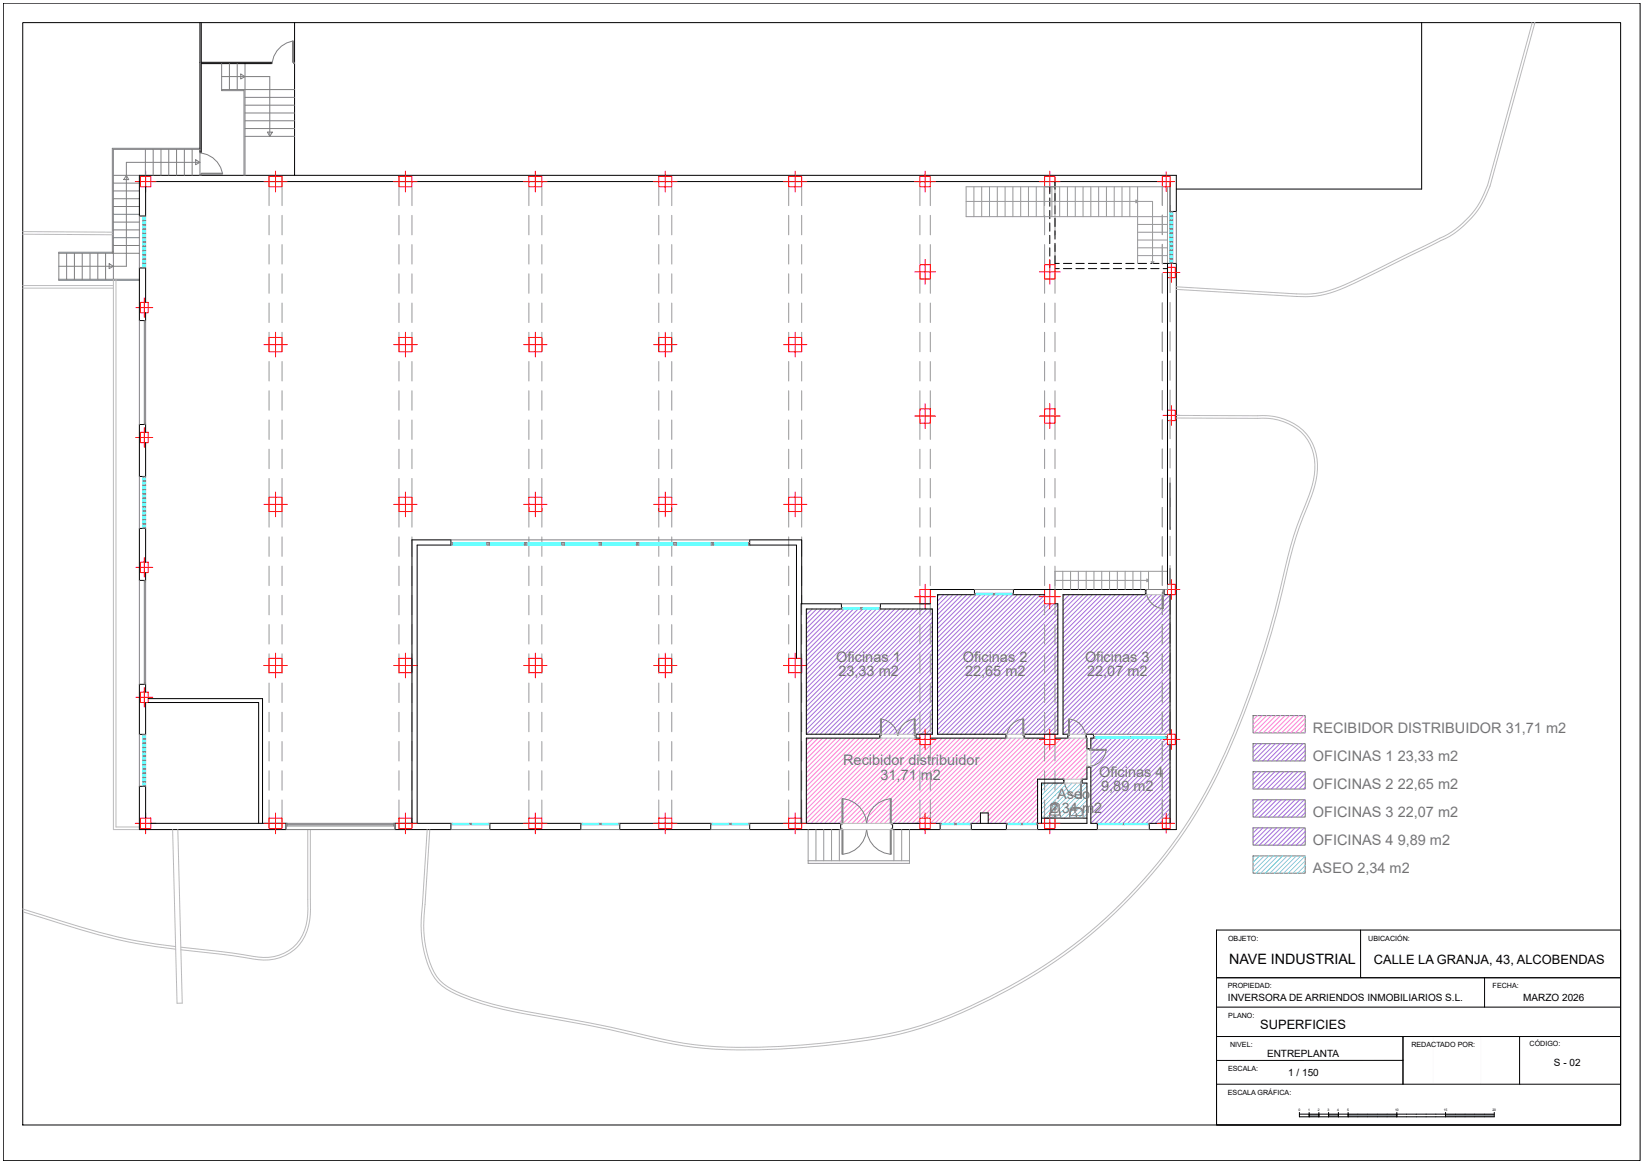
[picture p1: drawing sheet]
<svg xmlns="http://www.w3.org/2000/svg" width="420mm" height="297mm" viewBox="0 0 420 297" stroke-linecap="round" stroke-linejoin="round" font-family="sans-serif">
<!-- layer: Cartelas -->
<path d="M365.7 264.5h12.2v12.1h-12.2z" fill="none" stroke="#fafafa" stroke-width=".26"/>
<path d="M.8 .8h417.7v295.4h-417.7zM310.4 237.3v49.7h103.1M310.4 237.3h103.1v49.7h-103.1zM310.4 249.5h103.1M310.4 257h103.1M378.8 249.5v7.5M310.4 276.6h103.1M310.4 264.5h103.1M358 264.5v12.1M358 270.6h-47.6M331.6 283.8v1.2h2.4" fill="none" stroke="#000" stroke-width=".26"/>
<path d="M334.1 284.3h22.3v.6h-22.3z" fill="#989898"/>
<path d="M331.6 284.3h37.3M334 283.8v1.2h34.9M336.5 283.8v1.2M339 283.8v1.2M341.5 283.8v1.2M344 283.8v1.2M356.4 283.8v1.2" fill="none" stroke="#000" stroke-width=".26"/>
<path d="M368.9 284.3h12.4v.6h-12.4z" fill="#989898"/>
<path d="M5.8 5.8h407.7v281.2h-407.7zM347.2 237.3v12.2M310.4 249.5h103.1M358 264.5v12.1M387.7 264.5v12.1M368.9 283.8v1.2h12.4v-1.2M368.9 284.3h12.4" fill="none" stroke="#000" stroke-width=".26"/>
<!-- layer: Muros -->
<g fill="none" stroke="#808080" stroke-width=".26">
<path d="M56.6 16.2v6.9h5.7v21.6M56.6 19.5h12.2v15.3M58.5 16.2v6.7M60.5 16.2v6.7M61.4 18.9l1.1 .6-1.1 .7zM62.5 16.2v28.5M37.1 38.1v6.6M39.1 38.1v6.6M41.1 38.1v6.6M43.1 38.1v6.6M45.1 38.1v6.6M47 38.1v6.6"/>
<path d="M49 38.1v6.6M51 37.8h-22.3v26.8M51 38.1h-22.1v33.2M51 38.8v5.9M56.6 22.9h18.6M62.5 34.8h12.7M62.5 32.8h12.7M62.5 30.8h12.7M62.5 28.8h12.7M62.5 26.8h12.7M62.5 24.8h12.7M68.2 33.7h1.3l-.7 1.1z"/>
<path d="M28.9 44.7h6.7M28.9 46.7h6.7M28.9 48.7h6.7M28.9 50.7h6.7M28.9 52.7h6.7M28.9 54.7h6.7M28.9 56.7h6.7M28.9 58.7h6.7M32.2 44.7l.7 1.1h-1.3zM49.9 40.8l1.1 .6-1.1 .6zM51 41.4h-18.8v26.5h-17.2M15 64.6h20.6"/>
<path d="M15 71.3h20.6M17 64.6v6.7M19 64.6v6.7M21 64.6v6.7M23 64.6v6.7M25 64.6v6.7M26.9 64.6v6.7M27.9 67.3l1 .6-1.1 .6zM28.9 60.6h6.7M28.9 62.6h6.7M28.9 64.4h-13.9v7.1h20.6"/>
</g>
<!-- layer: Sombreados -->
<g fill="none" stroke="#a56edd" stroke-width=".26">
<path d="M206.1 155.4l-.4 .3M207.2 155.4l-1.5 1.5M208.4 155.4l-2.7 2.6M209.6 155.4l-3.9 3.8M210.7 155.4l-5 5M211.9 155.4l-6.2 6.2M213.1 155.4l-7.4 7.3M214.3 155.4l-8.6 8.5M215.4 155.4l-9.7 9.7M216.6 155.4l-10.9 10.8M217.8 155.4l-12.1 12M219 155.4l-13.3 13.2"/>
<path d="M220.1 155.4l-14.4 14.4M221.3 155.4l-15.6 15.5M222.5 155.4l-16.8 16.7M223.6 155.4l-17.9 17.9M224.8 155.4l-19.1 19.1M226 155.4l-20.3 20.2M227.2 155.4l-21.5 21.4M228.3 155.4l-22.6 22.6M229.5 155.4l-23.8 23.7M230.7 155.4l-25 24.9M231.8 155.4l-26.1 26.1M233 155.4l-27.3 27.3"/>
<path d="M234.2 155.4l-28.5 28.4M235.4 155.4l-29.7 29.6M236.5 155.4l-30.8 30.8M237.7 155.4l-32 31.9M237.9 156.4l-31 30.9M237.9 157.5l-29.8 29.8M237.9 158.7l-28.6 28.6M237.9 159.9l-27.5 27.4M239.7 151.7l-.5 .5M240.8 151.7l-1.6 1.7M242 151.7l-2.8 2.8M243.2 151.7l-4 4"/>
<path d="M244.4 151.7l-5.2 5.2M245.5 151.7l-6.3 6.3M246.7 151.7l-7.5 7.5M247.9 151.7l-8.7 8.7M249 151.7l-9.8 9.9M250.2 151.7l-11 11M251.4 151.7l-12.2 12.2M252.6 151.7l-13.4 13.4M253.7 151.7l-14.5 14.5M254.9 151.7l-15.7 15.7M256.1 151.7l-16.9 16.9M257.2 151.7l-18 18.1"/>
<path d="M258.4 151.7l-19.2 19.2M259.6 151.7l-20.4 20.4M260.8 151.7l-21.6 21.6M261.9 151.7l-22.7 22.8M263.1 151.7l-23.9 23.9M264.3 151.7l-25.1 25.1M265.5 151.7l-26.3 26.3M266.5 151.8l-27.3 27.3M266.5 153l-27.3 27.3M266.6 154.1l-27.4 27.4M267.8 154.1l-28.6 28.6M269 154.1l-29.8 29.7"/>
<path d="M269.9 154.3l-30.7 30.7M269.9 155.5l-30.7 30.7M269.9 156.6l-30.7 30.7M269.9 157.8l-29.5 29.5M269.9 159l-28.3 28.3M271.7 151.7l-.5 .5M272.9 151.7l-1.7 1.7M274 151.7l-2.8 2.8M275.2 151.7l-4 4M276.4 151.7l-5.2 5.2M277.6 151.7l-6.4 6.3M278.7 151.7l-7.5 7.5"/>
<path d="M279.9 151.7l-8.7 8.7M281.1 151.7l-9.9 9.9M282.2 151.7l-11 11M283.4 151.7l-12.2 12.2M284.6 151.7l-13.4 13.4M285.8 151.7l-14.6 14.5M286.9 151.7l-15.7 15.7M288.1 151.7l-16.9 16.9M289.3 151.7l-18.1 18.1M290.4 151.7l-19.2 19.2M291.6 151.7l-20.4 20.4M292.8 151.7l-21.6 21.6"/>
<path d="M294 151.7l-22.8 22.8M295.1 151.7l-23.9 23.9M296.3 151.7l-25.1 25.1M296.6 152.6l-25.4 25.4M296.6 153.8l-25.4 25.3M296.6 155l-25.4 25.3M297.5 151.7l-.7 .7M298.6 158.9l-25.7 25.6M298.6 157.7l-25.8 25.7M298.6 156.5l-27.4 27.3M298.6 155.3l-27.4 27.4M298.6 154.2l-27.4 27.3"/>
<path d="M298.6 153l-1.8 1.7M298.6 151.8l-1.8 1.7M237.9 161l-26.3 26.3M237.9 162.2l-25.1 25.1M237.9 163.4l-23.9 23.9M237.9 164.6l-22.8 22.7M237.9 165.7l-21.6 21.6M237.9 166.9l-20.4 20.4M237.9 168.1l-19.3 19.2M237.9 169.3l-18.1 18M237.9 170.4l-13 13M237.9 171.6l-13 13"/>
<path d="M237.9 172.8l-13 13M237.9 173.9l-13 13M237.9 175.1l-12.2 12.2M237.9 176.3l-11.1 11M237.9 177.5l-9.9 9.8M237.9 178.6l-8.7 8.7M237.9 179.8l-4.4 4.4M269.9 160.2l-27.2 27.1M269.9 161.3l-26 26M269.9 162.5l-24.8 24.8M269.9 163.7l-23.6 23.6M269.9 164.9l-22.5 22.4"/>
<path d="M269.9 166l-21.3 21.3M269.9 167.2l-20.1 20.1M269.9 168.4l-19 18.9M269.9 169.5l-17.8 17.8M269.9 170.7l-16.6 16.6M269.9 171.9l-15.4 15.4M269.9 173.1l-14.3 14.2M269.9 174.2l-13.1 13.1M269.9 175.4l-8.7 8.7M269.9 176.6l-8.7 8.7M269.9 177.7l-8.7 8.7M269.9 178.9l-8.4 8.4"/>
<path d="M298.6 180l-7.4 7.3M298.6 178.8l-8.6 8.5M298.6 177.6l-9.8 9.7M298.6 176.4l-10.9 10.9M298.6 175.3l-12.1 12M298.6 174.1l-13.3 13.2M298.6 172.9l-14.5 14.4M298.6 171.8l-15.6 15.5M298.6 170.6l-16.8 16.7M298.6 169.4l-18 17.9M298.6 168.2l-19.1 19.1M298.6 167.1l-20.3 20.2"/>
<path d="M298.6 165.9l-21.5 21.4M298.6 164.7l-22.7 22.6M298.6 163.5l-23.8 23.8M298.6 162.4l-25 24.9M298.6 161.2l-25.7 25.7M298.6 160l-25.7 25.7M224.6 183.7l-3.6 3.6M224.6 184.8l-2.4 2.5M224.6 186l-1.3 1.3M224.6 187.2l-.1 .1M233.3 184.4l-2.9 2.9M233.3 185.6l-1.8 1.7"/>
<path d="M233.3 186.8l-.6 .5M237.9 181l-4.4 4.3M237.9 182.1l-4.4 4.4M237.9 183.3l-4 4M237.9 184.5l-2.9 2.8M237.9 185.7l-1.7 1.6M237.9 186.8l-.5 .5M261 184.3l-3 3M261 185.5l-1.8 1.8M261 186.7l-.7 .6M269.9 180.1l-7.2 7.2M269.9 181.3l-6.1 6"/>
<path d="M269.9 182.4l-4.9 4.9M269.9 183.6l-3.7 3.7M269.9 184.8l-2.5 2.5M269.9 185.9l-1.4 1.4M269.9 187.1l-.2 .2M272.6 183.6l-1.4 1.4M272.6 184.8l-1.4 1.4M272.6 185.9l-1.4 1.4M272.6 187.1l-.2 .2M279 188.3l-.7 .7M279.4 191.5l-1.1 1M280.2 188.3l-1.9 1.9"/>
<path d="M280.6 191.5l-2.3 2.2M281.3 188.3l-2.8 2.9M281.7 191.5l-3.4 3.3M282.5 188.3l-2.8 2.9M283.7 188.3l-2.9 2.9M284.9 188.3l-2.9 2.9M286 188.3l-7.7 7.7M287.2 188.3l-8.9 8.9M288.4 188.3l-10.1 10.1M289.5 188.3l-11.2 11.2M290.7 188.3l-12.4 12.4M291.9 188.3l-13.6 13.6"/>
<path d="M293.1 188.3l-14.8 14.7M294.2 188.3l-15.9 15.9M295.4 188.3l-17.1 17.1M296.6 188.3l-18.3 18.3M297.7 188.3l-19.4 19.4M297.9 189.4l-19.6 19.5M298.4 190l-20.1 20.1M298.6 187l-.4 .3M298.6 185.8l-1.6 1.5M298.6 184.6l-2.7 2.7M298.6 183.5l-3.9 3.8M298.6 182.3l-5.1 5"/>
<path d="M298.6 181.1l-6.3 6.2M298.6 191l-19.1 19.1M298.6 192.2l-17.9 17.9M298.6 193.4l-16.7 16.7M298.6 194.5l-15.6 15.6M298.6 195.7l-14.4 14.4M298.6 196.9l-13.2 13.2M298.6 198.1l-12.1 12M298.6 199.2l-10.9 10.9M320.6 196.9l-.9 .9M320.7 189.8l-1 1M321.8 196.9l-2.1 2.1"/>
<path d="M321.9 189.8l-2.2 2.1M323 196.9l-3.3 3.2M323.1 189.8l-3.4 3.3M324.1 196.9l-4.4 4.4M324.3 189.8l-4.5 4.4M325.3 196.9l-4.4 4.4M325.4 189.8l-4.4 4.4M326.5 196.9l-4.4 4.4M326.6 189.8l-4.4 4.4M327.6 196.9l-4.4 4.4M327.8 189.8l-4.4 4.4M328.8 196.9l-4.4 4.4"/>
<path d="M328.9 189.8l-4.4 4.4M330 196.9l-4.4 4.4M330.1 189.8l-4.4 4.4M331.2 196.9l-4.5 4.4M331.3 189.8l-4.4 4.4M332.3 196.9l-4.4 4.4M332.5 189.8l-4.5 4.4M333 190.3l-3.8 3.9M333 191.5l-2.6 2.7M333 192.7l-1.4 1.5M333 193.9l-.3 .3M333 197.4l-3.9 3.9"/>
<path d="M333 198.5l-2.7 2.8M333 199.7l-1.6 1.6M296.6 209.4l-.7 .7M298.6 200.4l-9.7 9.7M298.6 201.6l-8.5 8.5M298.6 202.8l-7.4 7.3M298.6 203.9l-6.2 6.2M298.6 205.1l-5 5M298.6 206.3l-3.8 3.8M298.6 207.4l-1.4 1.4M298.6 208.6l-.2 .2M333 200.9l-.4 .4"/>
</g>
<g fill="none" stroke="#ff7fdf" stroke-width=".26">
<path d="M206.4 188.3l-.7 .7M207.6 188.3l-1.9 1.9M208.7 188.3l-3 3M209.9 188.3l-4.2 4.2M211.1 188.3l-5.4 5.4M212.3 188.3l-6.6 6.5M213.4 188.3l-7.7 7.7M214.6 188.3l-8.9 8.9M215.8 188.3l-10.1 10.1M216.9 188.3l-11.2 11.2M218.1 188.3l-12.4 12.4M219.3 188.3l-13.6 13.6"/>
<path d="M220.5 188.3l-14.8 14.7M221.6 188.3l-15.9 15.9M222.8 188.3l-17.1 17.1M224 188.3l-18.3 18.3M225.1 188.3l-19.4 19.4M226.3 188.3l-20.6 20.6M227.5 188.3l-21.8 21.8M228.7 188.3l-21.8 21.8M229.8 188.3l-21.7 21.8M231 188.3l-15.9 15.9M232.2 188.3l-17.1 17.1M233.4 188.3l-18.3 18.3"/>
<path d="M234.5 188.3l-19.4 19.5M234.7 189.3l-19.6 19.6M235.2 190l-20.1 20.1M236.4 190l-20.1 20.1M238 188.3l-.6 .7M239.2 188.3l-21.7 21.8M240.4 188.3l-21.8 21.8M241.6 188.3l-21.8 21.8M242.7 188.3l-15.4 15.5M243.9 188.3l-16.5 16.5M245.1 188.3l-17.7 17.7M246.2 188.3l-18.8 18.9"/>
<path d="M247.4 188.3l-20 20M248.6 188.3l-21.2 21.2M249.8 188.3l-21.8 21.8M250.9 188.3l-21.7 21.8M252.1 188.3l-21.7 21.8M253.3 188.3l-21.8 21.8M254.4 188.3l-21.7 21.8M255.6 188.3l-20.4 20.5M256.8 188.3l-20.4 20.5M258 188.3l-20.6 20.6M259.1 188.3l-21.7 21.8M260.3 188.3l-21.7 21.8"/>
<path d="M261.5 188.3l-21.8 21.8M262.7 188.3l-21.8 21.8M263.8 188.3l-21.7 21.8M264.8 199.1l-11 11M265 188.3l-21.7 21.8M266.2 188.3l-21.8 21.8M266.5 189.1l-20.9 21M266.9 190l-20.1 20.1M268 190l-17.4 17.4M269.7 188.3l-.5 .5M270.9 188.3l-19.1 19.1M272 188.3l-19.8 19.9"/>
<path d="M273.2 188.3l-21 21.1M274.4 188.3l-21.8 21.8M275.5 188.3l-10.4 10.5M276.7 188.3l-10.5 10.5M277.3 188.9l-9.9 9.9M277.3 190l-8.7 8.8M277.3 191.2l-7.5 7.6M277.3 192.4l-6.4 6.4M277.3 193.6l-5.2 5.2M277.3 194.7l-4 4.1M277.3 195.9l-2.9 2.9M277.3 197.1l-1.7 1.7"/>
<path d="M277.3 198.3l-.5 .5M320.9 182.6l-1.2 1.1M322 182.6l-2.3 2.3M323.2 182.6l-3.5 3.5M324.4 182.6l-4.4 4.4M325.6 182.6l-4.5 4.4M326.7 182.6l-4.4 4.4M327.9 182.6l-4.4 4.4M329.1 182.6l-4.4 4.4M330.2 182.6l-4.4 4.4M331.4 182.6l-4.4 4.4M332.6 182.6l-4.4 4.4"/>
<path d="M333 183.3l-3.7 3.7M333 184.5l-2.5 2.5M333 185.7l-1.3 1.3M333 186.8l-.1 .2M214.8 204.5l-5.5 5.6M214.8 205.7l-4.4 4.4M214.8 206.9l-3.2 3.2M214.8 208l-2 2.1M214.8 209.2l-.8 .9M227.2 203.9l-6.2 6.2M227.2 205.1l-5 5M227.2 206.2l-3.9 3.9"/>
<path d="M227.2 207.4l-2.7 2.7M227.2 208.6l-1.5 1.5M227.2 209.8l-.4 .3M234.7 209.2l-.8 .9M250.2 207.9l-2.3 2.2M250.2 209l-1.1 1.1M264.8 200.3l-9.8 9.8M264.8 201.5l-8.7 8.6M264.8 202.6l-7.5 7.5M264.8 203.8l-6.3 6.3M264.8 205l-5.1 5.1M264.8 206.2l-4 3.9"/>
<path d="M264.8 207.3l-2.8 2.8M264.8 208.5l-1.6 1.6M264.8 209.7l-.5 .4"/>
</g>
<g fill="none" stroke="#7fdfff" stroke-width=".26">
<path d="M266.5 199.8l-.8 .8M267.7 199.8l-2 1.9M268.8 199.8l-3.1 3.1M270 199.8l-4.3 4.3M271.2 199.8l-5.5 5.4M272.4 199.8l-6.7 6.6M273.5 199.8l-7.8 7.8M274.7 199.8l-9 9M275.7 200l-8.8 8.8M277 199.8l-1 1.1M275.7 201.2l-7.6 7.6M275.7 202.3l-6.4 6.5"/>
<path d="M275.7 203.5l-5.3 5.3M277.3 200.7l-1.3 1.4M277.3 201.8l-1.3 1.4M277.3 203l-5.7 5.8M277.3 204.2l-4.5 4.6M277.3 205.4l-3.3 3.4M277.3 206.5l-2.2 2.3M277.3 207.7l-1 1.1M320.2 218.4l-.5 .5M321.4 218.4l-1.7 1.7M322.6 218.4l-2.9 2.8M323.7 218.4l-4 4"/>
<path d="M324.9 218.4l-4.4 4.4M326.1 218.4l-4.4 4.4M327.3 218.4l-4.5 4.4M328.4 218.4l-4.4 4.4M329.6 218.4l-4.4 4.4M330.8 218.4l-4.4 4.4M331.9 218.4l-4.4 4.4M333 218.5l-4.3 4.3M333 219.6l-3.1 3.2M333 220.8l-2 2M333 222l-.8 .8"/>
</g>
<!-- layer: Proyeccin -->
<g fill="none" stroke="#989898" stroke-width=".26">
<path d="M68.7 47.8v4.7M68.7 54.9v5M72 54.9v5M72 47.8v4.7M101.8 47.8v4.7M101.8 54.9v5M105.1 54.9v5M105.1 47.8v4.7M135 47.8v4.7M135 54.9v5M138.3 54.9v5M138.3 47.8v4.7"/>
<path d="M168.1 47.8v4.7M168.1 54.9v5M171.4 54.9v5M171.4 47.8v4.7M201.2 47.8v4.7M201.2 54.9v5M204.6 54.9v5M204.6 47.8v4.7M234.7 47.8v4.7M234.7 54.9v5M237.4 54.9v5M237.4 47.8v4.7"/>
<path d="M246.5 51.4h47.6v15.8M248.5 47.7v7.6M250.5 47.7v7.6M252.5 47.7v7.6M254.5 47.7v7.6M256.5 47.7v7.6M258.5 47.7v7.6M260.4 47.7v7.6M262.4 47.7v7.6M264.4 47.7v7.6M266.4 47.7v7.6M266.5 47.8v4.7"/>
<path d="M266.5 54.9v5M268.4 47.7v7.6M269.2 54.9v5M269.2 47.8v4.7M270.4 47.7v7.6M272.4 47.7v7.6M274.4 47.7v7.6M276.4 47.7v7.6M278.3 47.7v7.6M280.3 47.7v7.6M282.3 47.7v7.6M284.3 47.7v7.6"/>
<path d="M286.3 47.7v7.6M288.3 47.7v7.6M289.9 51l.4 .4-.4 .3zM290.3 47.7v19.5M290.3 57.3h7.6M290.3 59.3h7.6M296.6 52.4v-4.7h-50.1v7.6h51.4M296.6 54.9v5M297.9 47.7v19.5M298.6 54.8v5M298.6 47.7v4.6M68.7 62.4v5"/>
<path d="M68.7 69.9v4.9M68.7 77.3v5M72 77.3v5M72 69.9v4.9M72 62.4v5M101.8 62.4v5M101.8 69.9v4.9M101.8 77.3v5M105.1 77.3v5M105.1 69.9v4.9M105.1 62.4v5M135 62.4v5"/>
<path d="M135 69.9v4.9M135 77.3v5M138.3 77.3v5M138.3 69.9v4.9M138.3 62.4v5M168.1 62.4v5M168.1 69.9v4.9M168.1 77.3v5M171.4 77.3v5M171.4 69.9v4.9M171.4 62.4v5M201.2 62.4v5"/>
<path d="M201.2 69.9v4.9M201.2 77.3v5M204.6 77.3v5M204.6 69.9v4.9M204.6 62.4v5M234.7 62.4v5M234.7 69.9v4.9M234.7 77.3v5M237.4 77.3v5M237.4 69.9v4.9M237.4 62.4v5M266.5 69.9v4.9"/>
<path d="M266.5 77.3v5M266.5 62.4v5M269.2 77.3v5M269.2 69.9v4.9M269.2 62.4v5M290.3 61.2h7.6M290.3 63.2h7.6M290.3 65.2h7.6M293.7 66.8h.7l-.3 .4zM296.6 62.3v5.1M296.6 69.8v5M296.6 77.2v5.1"/>
<path d="M298.6 77.2v4.9M298.6 69.7v5M298.6 62.2v5M68.7 84.8v5M68.7 92.2v5M68.7 99.7v5M72 99.7v5M72 92.2v5M72 84.8v5M101.8 84.8v5M101.8 92.2v5M101.8 99.7v5"/>
<path d="M105.1 99.7v5M105.1 92.2v5M105.1 84.8v5M135 84.8v5M135 92.2v5M135 99.7v5M138.3 99.7v5M138.3 92.2v5M138.3 84.8v5M168.1 84.8v5M168.1 92.2v5M168.1 99.7v5"/>
<path d="M171.4 99.7v5M171.4 92.2v5M171.4 84.8v5M201.2 84.8v5M201.2 92.2v5M201.2 99.7v5M204.6 99.7v5M204.6 92.2v5M204.6 84.8v5M234.7 84.8v5M234.7 92.2v5M234.7 99.7v5"/>
<path d="M237.4 99.7v5M237.4 92.2v5M237.4 84.8v5M266.5 84.8v5M266.5 92.2v5M266.5 99.7v5M269.2 99.7v5M269.2 92.2v5M269.2 84.8v5M296.6 84.7v5M296.6 92.2v5M296.6 99.6v5"/>
<path d="M298.6 99.5v5M298.6 92.1v4.9M298.6 84.6v5M68.7 107.2v4.9M68.7 114.6v5M72 114.6v5M72 107.2v4.9M101.8 107.2v4.9M101.8 114.6v5M105.1 114.6v5M105.1 107.2v4.9M135 107.2v4.9"/>
<path d="M135 114.6v5M138.3 114.6v5M138.3 107.2v4.9M168.1 107.2v4.9M168.1 114.6v5M171.4 114.6v5M171.4 107.2v4.9M201.2 107.2v4.9M201.2 114.6v5M204.6 114.6v5M204.6 107.2v4.9M234.7 107.2v4.9"/>
<path d="M234.7 114.6v5M237.4 114.6v5M237.4 107.2v4.9M266.5 107.2v4.9M266.5 114.6v5M269.2 114.6v5M269.2 107.2v4.9M296.6 107.1v5M296.6 114.5v5.1M298.6 114.4v5M298.6 107v5M68.7 122.1v4.9"/>
<path d="M68.7 129.5v5M68.7 137v5M72 137v5M72 129.5v5M72 122.1v4.9M101.8 122.1v4.9M101.8 129.5v5M101.8 137v5M105.1 137v5M105.1 129.5v5M105.1 122.1v4.9M135 122.1v4.9"/>
<path d="M135 129.5v5M135 137v5M138.3 137v5M138.3 129.5v5M138.3 122.1v4.9M168.1 122.1v4.9M168.1 129.5v5M168.1 137v5M171.4 137v5M171.4 129.5v5M171.4 122.1v4.9M201.2 122.1v4.9"/>
<path d="M201.2 129.5v5M201.2 137v5M204.6 137v5M204.6 129.5v5M204.6 122.1v4.9M234.7 122.1v4.9M234.7 129.5v5M234.7 137v5M237.4 137v5M237.4 129.5v5M237.4 122.1v4.9M266.5 122.1v4.9"/>
<path d="M266.5 129.5v5M266.5 137v5M269.2 137v5M269.2 129.5v5M269.2 122.1v4.9M296.6 122v5M296.6 129.4v5.1M296.6 136.9v5M298.6 136.8v5M298.6 129.4v4.9M298.6 121.9v5M68.7 144.4v5"/>
<path d="M68.7 151.9v5M68.7 159.4v4.9M72 159.4v4.9M72 151.9v5M72 144.5v4.9M101.8 144.4v5M101.8 151.9v5M101.8 159.4v4.9M105.1 159.4v4.9M105.1 151.9v5M105.1 144.5v4.9M135 144.4v5"/>
<path d="M135 151.9v5M135 159.4v4.9M138.3 159.4v4.9M138.3 151.9v5M138.3 144.5v4.9M168.1 144.4v5M168.1 151.9v5M168.1 159.4v4.9M171.4 159.4v4.9M171.4 151.9v5M171.4 144.5v4.9M201.2 144.4v5"/>
<path d="M201.2 151.9v5M201.2 159.4v4.9M204.6 159.4v4.9M204.6 151.9v5M204.6 144.5v4.9M234.7 144.4v5M234.7 151.9v5M234.7 159.4v4.9M237.4 159.4v4.9M237.4 151.9v5M237.4 144.5v4.9M266.5 144.4v5"/>
<path d="M266.5 151.9v5M266.5 159.4v4.9M269.2 159.4v4.9M269.2 145.8h28.7v4.6h-.9M269.2 151.9v5M269.2 148.1h23.9M269.2 144.5v5.9M271.2 145.8v4.6M273.2 145.8v4.6M275.2 145.8v4.6M277.1 145.8v4.6M279.1 145.8v4.6"/>
<path d="M281.1 145.8v4.6M283.1 145.8v4.6M285.1 145.8v4.6M287.1 145.8v4.6M289.1 145.8v4.6M291.1 145.8v4.6M292.6 147.7l.5 .4-.5 .3zM293.1 145.8v4.6M296.6 144.4v5M296.6 151.8v5.1M296.6 159.3v5M298.6 159.2v5"/>
<path d="M298.6 151.7v5M298.6 144.3v5M68.7 166.8v5M68.7 174.3v5M72 174.3v5M72 166.8v5M101.8 166.8v5M101.8 174.3v5M105.1 174.3v5M105.1 166.8v5M135 166.8v5M135 174.3v5"/>
<path d="M138.3 174.3v5M138.3 166.8v5M168.1 166.8v5M168.1 174.3v5M171.4 174.3v5M171.4 166.8v5M201.2 166.8v5M201.2 174.3v5M204.6 174.3v5M204.6 166.8v5M234.7 166.8v5M234.7 174.3v5"/>
<path d="M237.4 174.3v5M237.4 166.8v5M266.5 166.8v5M266.5 174.3v5M269.2 174.3v5M269.2 166.8v5M296.6 166.7v5.1M296.6 174.2v5M298.6 174.1v5M298.6 166.7v4.9M68.7 181.7v5M68.7 189.2v5"/>
<path d="M68.7 196.7v4.9M72 196.7v4.9M72 189.2v5M72 181.7v5M101.8 181.7v5M101.8 189.2v5M101.8 196.7v4.9M105.1 196.7v4.9M105.1 189.2v5M105.1 181.7v5M135 181.7v5M135 189.2v5"/>
<path d="M135 196.7v4.9M138.3 196.7v4.9M138.3 189.2v5M138.3 181.7v5M168.1 181.7v5M168.1 189.2v5M168.1 196.7v4.9M171.4 196.7v4.9M171.4 189.2v5M171.4 181.7v5M201.2 181.7v5M201.2 189.2v5"/>
<path d="M201.2 196.7v4.9M204.6 196.7v4.9M204.6 189.2v5M204.6 181.7v5M234.7 181.7v5M234.7 189.2v5M234.7 196.7v4.9M237.4 196.7v4.9M237.4 189.2v5M237.4 181.7v5M266.5 181.7v5M266.5 189.2v5"/>
<path d="M266.5 196.7v4.9M269.2 196.7v4.9M269.2 189.2v5M269.2 181.7v5M296.6 181.7v5M296.6 189.1v5M296.6 196.6v5M298.6 196.5v5M298.6 189v5M298.6 181.6v4.9M68.7 204.1v4.7M72 204.1v4.7"/>
<path d="M101.8 204.1v4.7M105.1 204.1v4.7M135 204.1v4.7M138.3 204.1v4.7M168.1 204.1v4.7M171.4 204.1v4.7M201.2 204.1v4.7M204.6 204.1v4.7M206.2 219.6h25.9M206.2 211.7v8.6h25.9v-8.6M208.2 211.7v7.9M210.2 211.7v7.9"/>
<path d="M212.2 211.7v7.9M214.2 211.7v7.9M228.1 211.7v7.9M230.1 211.7v7.9M234.7 204.1v4.7M237.4 204.1v4.7M266.5 204.1v4.7M269.2 204.1v4.7M296.6 204v4.9M298.6 203.9v4.7"/>
</g>
<!-- layer: Muros -->
<g fill="none" stroke="#000" stroke-width=".26">
<path d="M51 5.8v33h.4v-22.6h17.8v-.3h-17.8v-10.1M75.2 5.8v38.9M362.8 5.8v42.4h-62.6M38.5 46.3h260.1v7.7h1.6v-9.3h-264.6v10.4h1.6v-7.4M267.9 47.7v1.7M267.9 50.5v2.1M267.9 53.7v2.1M267.9 56.9v2.1M269.2 46.3v2M269.2 49.3v2.2M269.2 52.5v2.1M269.2 55.7v2.1"/>
<path d="M269.2 58.9v2.1M37.2 77.2v-8.8h-1.6v13.4h1.6v-2M267.9 60.1v2.1M267.9 63.2v2.2M267.9 66.4v1.8M269.2 68.5h1.1M269.2 62.1v2.1M269.2 65.3v1.9h1.1M271.3 68.5h2.2M271.3 67.2h2.2M274.5 68.5h2.2M274.5 67.2h2.2"/>
<path d="M277.7 68.5h2.1M277.7 67.2h2.1M280.9 68.5h2.1M280.9 67.2h2.1M284.1 68.5h2.1M284.1 67.2h2.1M287.3 68.5h2.1M287.3 67.2h2.1M290.4 68.5h2.2M290.4 67.2h2.2M293.6 68.5h2.1M293.6 67.2h2.1"/>
<path d="M296.8 67.2h3.4v144.5h-6.9v-1.6h5.3v-20.1M296.8 68.5h1.1M297.9 67.2v81.9M37.2 110.3v-2h-1.6v13.3h1.6v-8.6M203.2 139.1v28.9M204.6 137.8h-13.3v1.3h11.9M204.6 137.8v16.3M298.6 123.2v11.9M37.2 143.4v-8.6h-1.6v13.3h1.6v-2M237.4 150.4h11.2v1.3h-9.4v35.6h17.5v1h-19.3M237.4 154.1h-12.8v1.3h13.3v31.9h-4.2v1h1M266.5 151.7h-7.9v-1.3h33.7v1.3h-21.1v35.6h1.2v1h-3.2"/>
<path d="M269.2 154.1h.7v33.2h-8.5v1h5.1M297.9 150.4h-.9v1.3h.9M298.6 145v4.1M298.6 151.7v35.6M37.2 176.6v-2h-1.6v12.8h1.6v-8.1M37.8 179.3h28.2v30.8M37.8 178.3h29.2v31.8M277.2 187.3h1.8v1h-.7v2.7h-1zM37.2 208.8v-8.2h-1.6v11.1h37.4v-1.6h-34.5M100.8 210.1h14.3v1.6h-14.3zM105.1 210.1v-72.3h10v1.3h-8.7v71M125 210.1h23.2v1.6h-23.2z"/>
<path d="M158.1 210.1h23.3v1.6h-23.3zM191.3 210.1h23.2v1.6h-23.2zM204.4 210.1v-56h10.3v1.3h-9v31.9h18.8v1h-18.8v21.8M234.6 210.1h-6.8v1.6h12.1v-1.6h-2.5M237.4 207.4h.1M247.8 210.1h9v1.6h-9zM250.2 210.1v-2.7h2v2.7M264.8 210.1h12.5v-10.3h-1.1v-1h1.1v-3h1v14.3h1.7v1.6h-15.2v-12.9h6.6v1h-5.7v10.3M265.7 208.8h11.6"/>
</g>
<!-- layer: Estructura -->
<g fill="none" stroke="#f00" stroke-width=".26">
<path d="M34.5 46.3h5.3M35.8 45h2.7v2.7h-2.7zM37.2 43.7v5.3M67.3 46.3h6M68.6 45h3.4v2.7h-3.4zM70.3 43.7v5.3M100.5 46.3h5.9M101.8 45h3.3v2.7h-3.3zM103.5 43.7v5.3M133.6 46.3h6M134.9 45h3.4v2.7h-3.4zM136.6 43.7v5.3"/>
<path d="M166.8 46.3h5.9M168.1 45h3.3v2.7h-3.3zM169.7 43.7v5.3M199.9 46.3h6M201.2 45h3.4v2.7h-3.4zM202.9 43.7v5.3M233.4 46.3h5.3M234.7 45h2.7v2.7h-2.7zM236 43.7v5.3M265.2 46.3h5.3M266.5 45h2.7v2.7h-2.7zM267.9 43.7v5.3"/>
<path d="M295.4 46.3h4.3M296.6 45h2v2.7h-2zM297.6 43.8v5M34.7 78.5h4.3M35.8 77.2h2v2.6h-2zM36.8 76v5M233.4 69.4h5.3M234.7 67.5h2.7v3.7h-2.7zM236.1 66.2v6.3M265.2 69.4h5.3M266.5 67.5h2.7v3.7h-2.7zM267.9 66.2v6.3"/>
<path d="M296.7 69.5h4.3M297.9 68.2h2v2.7h-2zM298.9 67v5M67.3 87.9h6M68.7 86.1h3.3v3.7h-3.3zM70.3 84.8v6.3M100.5 87.9h5.9M101.8 86.1h3.3v3.7h-3.3zM103.5 84.8v6.3M133.6 87.9h6M135 86.1h3.3v3.7h-3.3zM136.6 84.8v6.3"/>
<path d="M166.8 87.9h5.9M168.1 86.1h3.3v3.7h-3.3zM169.8 84.8v6.3M199.9 87.9h6M201.2 86.1h3.4v3.7h-3.4zM202.9 84.8v6.3M34.7 111.6h4.3M35.8 110.3h2v2.7h-2zM36.8 109.1v5M233.4 106.2h5.3M234.7 104.3h2.7v3.7h-2.7zM236.1 103v6.3"/>
<path d="M265.2 106.2h5.3M266.5 104.3h2.7v3.7h-2.7zM267.9 103v6.3M296.7 106h4.3M297.9 104.7h2v2.6h-2zM298.9 103.5v5M67.3 128.7h6M68.7 126.9h3.3v3.6h-3.3zM70.3 125.6v6.3M100.5 128.7h5.9M101.8 126.9h3.3v3.6h-3.3zM103.5 125.6v6.3"/>
<path d="M133.6 128.7h6M135 126.9h3.3v3.6h-3.3zM136.6 125.6v6.3M166.8 128.7h5.9M168.1 126.9h3.3v3.6h-3.3zM169.8 125.6v6.3M199.9 128.7h6M201.2 126.9h3.4v3.6h-3.4zM202.9 125.6v6.3M34.7 144.8h4.3M35.8 143.4h2v2.7h-2zM36.8 142.3v5"/>
<path d="M233.4 152.2h5.3M234.7 150.4h2.7v3.7h-2.7zM236.1 149.1v6.3M265.2 152.2h5.3M266.5 150.4h2.7v3.7h-2.7zM267.9 149.1v6.3M296.7 150.4h4.3M297.9 149.1h2v2.6h-2zM298.9 147.9v5M34.7 177.9h4.3M35.8 176.6h2v2.7h-2zM36.8 175.4v5"/>
<path d="M67.3 169.8h6M68.7 168h3.3v3.6h-3.3zM70.3 166.7v6.3M100.5 169.8h5.9M101.8 168h3.3v3.6h-3.3zM103.5 166.7v6.3M133.6 169.8h6M135 168h3.3v3.6h-3.3zM136.6 166.7v6.3M166.8 169.8h5.9M168.1 168h3.3v3.6h-3.3zM169.8 166.7v6.3"/>
<path d="M199.9 169.8h6M201.2 168h3.4v3.6h-3.4zM202.9 166.7v6.3M233.4 188.7h5.3M234.7 187.3h2.7v2.7h-2.7zM236.1 186v5.3M265.2 188.7h5.3M266.5 187.3h2.7v2.7h-2.7zM267.9 186v5.3M296.7 188.7h4.3M297.9 187.3h2v2.7h-2zM298.9 186.2v5"/>
<path d="M34.5 210.1h5.3M35.8 208.8h2.7v2.6h-2.7zM37.2 207.4v5.3M67.3 210.1h6M68.6 208.8h3.4v2.6h-3.4zM70.3 207.4v5.3M100.5 210.1h5.9M101.8 208.8h3.3v2.6h-3.3zM103.5 207.4v5.3M133.6 210.1h6M134.9 208.8h3.4v2.6h-3.4zM136.6 207.4v5.3"/>
<path d="M166.8 210.1h5.9M168.1 208.8h3.3v2.6h-3.3zM169.8 207.4v5.3M199.9 210.1h6M201.2 208.8h3.4v2.6h-3.4zM202.9 207.4v5.3M233.4 210.1h5.3M234.7 208.8h2.7v2.6h-2.7zM236 207.4v5.3M265.2 210.1h5.3M266.5 208.8h2.7v2.6h-2.7zM267.9 207.4v5.3"/>
<path d="M295.4 210.1h4.3M296.6 208.8h2v2.6h-2zM297.6 207.6v5"/>
</g>
<!-- layer: Carpinteria  -->
<g fill="none" stroke="#0ff" stroke-width=".26">
<path d="M36.5 55.2v1M36.5 56.3v1M36.5 57.4v1M36.5 58.5v1M36.5 59.6v1M36.8 55.2v1M36.8 56.3v1M36.8 57.4v1M36.8 58.5v1M36.8 59.6v1M37.2 55.2v1M37.2 56.3v1"/>
<path d="M37.2 57.4v1M37.2 58.5v1M37.2 59.6v1M298.6 54.1v.9M298.6 55.2v.9M298.6 56.3v.9M298.6 57.4v.9M298.6 58.5v.9M298.6 59.6v.9M298.9 54.1v.9M298.9 55.2v.9M298.9 56.3v.9"/>
<path d="M298.9 57.4v.9M298.9 58.5v.9M298.9 59.6v.9M299.2 54.1v.9M299.2 55.2v.9M299.2 56.3v.9M299.2 57.4v.9M299.2 58.5v.9M299.2 59.6v.9M36.5 60.7v1M36.5 61.8v1M36.5 62.9v1"/>
<path d="M36.5 64v1M36.5 65.1v1M36.5 66.2v.9M36.5 67.3v.9M36.8 60.7v1M36.8 61.8v1M36.8 62.9v1M36.8 64v1M36.8 65.1v1M36.8 66.2v.9M36.8 67.3v.9M37.2 60.7v1"/>
<path d="M37.2 61.8v1M37.2 62.9v1M37.2 64v1M37.2 65.1v1M37.2 66.2v.9M37.2 67.3v.9M298.6 60.6v1M298.6 61.7v1M298.6 62.8v1M298.6 63.9v1M298.6 65v1M298.6 66.1v1"/>
<path d="M298.9 60.6v1M298.9 61.7v1M298.9 62.8v1M298.9 63.9v1M298.9 65v1M298.9 66.1v1M299.2 60.6v1M299.2 61.7v1M299.2 62.8v1M299.2 63.9v1M299.2 65v1M299.2 66.1v1"/>
<path d="M36.5 121.7v1M36.5 122.8v1M36.5 123.9v1M36.5 125v.9M36.5 126.1v.9M36.5 127.2v.9M36.5 128.3v.9M36.5 129.4v.9M36.5 130.5v.9M36.5 131.5v1M36.5 132.6v1M36.5 133.7v1"/>
<path d="M36.8 121.7v1M36.8 122.8v1M36.8 123.9v1M36.8 125v.9M36.8 126.1v.9M36.8 127.2v.9M36.8 128.3v.9M36.8 129.4v.9M36.8 130.5v.9M36.8 131.5v1M36.8 132.6v1M36.8 133.7v1"/>
<path d="M37.2 121.7v1M37.2 122.8v1M37.2 123.9v1M37.2 125v.9M37.2 126.1v.9M37.2 127.2v.9M37.2 128.3v.9M37.2 129.4v.9M37.2 130.5v.9M37.2 131.5v1M37.2 132.6v1M37.2 133.7v1"/>
<path d="M115.4 139.1h8.8M115.4 138.7h8.8M115.4 138.4h8.8M124.9 139.1h8.9M124.9 138.7h8.9M124.9 138.4h8.9M134.4 139.1h8.9M134.4 138.7h8.9M134.4 138.4h8.9M144 139.1h8.8M144 138.7h8.8M144 138.4h8.8"/>
<path d="M153.5 139.1h8.9M153.5 138.7h8.9M153.5 138.4h8.9M163 139.1h8.9M163 138.7h8.9M163 138.4h8.9M172.6 139.1h8.9M172.6 138.7h8.9M172.6 138.4h8.9M182.1 139.1h8.9M182.1 138.7h8.9M182.1 138.4h8.9"/>
<path d="M215 155.1h4.3M215 155.4h4.3M215 155.2h4.3M220 155.1h4.3M220 155.4h4.3M220 155.2h4.3M249 151.4h4.3M249 151.7h4.3M249 151.6h4.3M253.9 151.4h4.4M253.9 151.7h4.4M253.9 151.6h4.4"/>
<path d="M36.5 187.5v1M36.5 188.6v1M36.5 189.7v1M36.5 190.8v1M36.5 191.9v.9M36.5 193v.9M36.5 194.1v.9M36.5 195.2v.9M36.5 196.3v.9M36.5 197.4v.9M36.5 198.4v1M36.5 199.5v1"/>
<path d="M36.8 187.5v1M36.8 188.6v1M36.8 189.7v1M36.8 190.8v1M36.8 191.9v.9M36.8 193v.9M36.8 194.1v.9M36.8 195.2v.9M36.8 196.3v.9M36.8 197.4v.9M36.8 198.4v1M36.8 199.5v1"/>
<path d="M37.2 187.5v1M37.2 188.6v1M37.2 189.7v1M37.2 190.8v1M37.2 191.9v.9M37.2 193v.9M37.2 194.1v.9M37.2 195.2v.9M37.2 196.3v.9M37.2 197.4v.9M37.2 198.4v1M37.2 199.5v1"/>
<path d="M279.4 188.3h18.1M279.4 187.9h18.1M279.4 188.1h18.1M115.4 210.4h4.3M115.4 210.1h4.3M115.4 210.2h4.3M120.4 210.4h4.3M120.4 210.1h4.3M120.4 210.2h4.3M148.5 210.4h4.3M148.5 210.1h4.3M148.5 210.2h4.3"/>
<path d="M153.5 210.4h4.3M153.5 210.1h4.3M153.5 210.2h4.3M181.7 210.4h4.3M181.7 210.1h4.3M181.7 210.2h4.3M186.7 210.4h4.3M186.7 210.1h4.3M186.7 210.2h4.3M240.2 210.4h3.4M240.2 210.1h3.4M240.2 210.2h3.4"/>
<path d="M244.1 210.4h3.4M244.1 210.1h3.4M244.1 210.2h3.4M257.1 210.4h3.4M257.1 210.1h3.4M257.1 210.2h3.4M261 210.4h3.4M261 210.1h3.4M261 210.2h3.4M280.3 210.4h6.1M280.3 210.1h6.1M280.3 210.2h6.1"/>
<path d="M286.9 210.4h6M286.9 210.1h6M286.9 210.2h6"/>
</g>
<g fill="none" stroke="#808080" stroke-width=".26">
<path d="M69.2 15.9h.3v.3h-.3M74.6 10.5h.3v5.4h-.3zM74.7 10.5a6.4 6.4 0 0 0-5.2 5.4M75.2 15.9h-.3v.3h.3M51 38.8v.2h.4v-.2M51.4 39a6.4 6.4 0 0 1 5.4 5.3M35.6 55.1v13.3M36.5 55.1v.1h.7v-.1M36.5 56.2h.7v.1h-.7zM36.5 57.3h.7v.1h-.7zM36.5 58.4h.7v.1h-.7zM36.5 59.5h.7v.1h-.7z"/>
<path d="M51 44.7v-.2h.4v.2M51.4 44.2h5.4v.3h-5.4zM298.6 54v.1h.6v-.1M298.6 59.4h.6v.2h-.6zM298.6 58.3h.6v.2h-.6zM298.6 57.2h.6v.2h-.6zM298.6 56.1h.6v.2h-.6zM298.6 55h.6v.2h-.6zM300.2 54v13.2M36.5 60.6h.7v.1h-.7zM36.5 61.7h.7v.1h-.7zM36.5 62.8h.7v.1h-.7z"/>
<path d="M36.5 63.9h.7v.1h-.7zM36.5 65h.7v.1h-.7zM36.5 66.1h.7v.1h-.7zM36.5 67.1h.7v.2h-.7zM36.5 68.4v-.2h.7v.2M298.6 67.2v-.1h.6v.1M298.6 66h.6v.1h-.6zM298.6 64.9h.6v.1h-.6zM298.6 63.8h.6v.1h-.6zM298.6 62.7h.6v.1h-.6zM298.6 61.6h.6v.1h-.6zM298.6 60.5h.6v.1h-.6z"/>
<path d="M35.6 81.8v26.5M36.8 81.8v26.5M36.8 82.1h.4M37.2 81.8v26.5M36.8 108h.4M35.6 121.6v13.2M36.5 121.6v.1h.7v-.1M36.5 122.7h.7v.1h-.7zM36.5 123.8h.7v.1h-.7zM36.5 124.9h.7v.1h-.7zM36.5 125.9h.7v.2h-.7zM36.5 127h.7v.2h-.7z"/>
<path d="M36.5 128.1h.7v.2h-.7zM36.5 129.2h.7v.2h-.7zM36.5 130.3h.7v.2h-.7zM36.5 131.4h.7v.1h-.7zM36.5 132.5h.7v.1h-.7zM36.5 133.6h.7v.1h-.7zM36.5 134.8v-.1h.7v.1M115.1 138.4h.3v.7h-.3M115.1 137.8h76.2M124.2 138.4h.7v.7h-.7zM124.6 138.4v.7M133.8 138.4h.6l.1 .7h-.7z"/>
<path d="M134.1 138.4v.7M143.3 138.4h.7v.7h-.7zM143.7 138.4v.7M153.2 138.4v.7M153.5 138.4v.7M153.5 138.4h-.7v.7h.7M162.4 138.4h.6v.7h-.6zM162.7 138.4v.7M171.9 138.4h.7v.7h-.7zM172.2 138.4v.7M181.5 138.4v.7M181.5 138.4h.6v.7h-.6"/>
<path d="M181.8 138.4v.7M191.3 138.4h-.3v.7h.3M35.6 148.1v26.5M36.8 148.1v26.5M36.8 148.4h.4M37.2 148.1v26.5M214.7 155.1h.3v.3h-.3M214.7 154.1h9.9M219.3 155.1h.7v.3h-.7zM219.7 155.1v.3M224.6 155.1h-.3v.3h.3M248.6 150.4h10"/>
<path d="M248.6 151.4h.4v.3h-.4M253.3 151.4h.6v.3h-.6zM253.6 151.4v.3M258.6 151.4h-.3v.3h.3M292.3 151.1h.2v-.7h-.2h4.7h-.2v.7h.2M292.5 151.1a4.8 4.8 0 0 0 4.1 4.2M296.6 151.1h.2v4.2h-.2zM36.8 174.3h.4M35.6 187.4v13.2M36.5 187.4v.1h.7v-.1M36.5 188.5h.7v.1h-.7zM36.5 189.6h.7v.1h-.7z"/>
<path d="M36.5 190.7h.7v.1h-.7zM36.5 191.8h.7v.1h-.7zM36.5 192.8h.7v.2h-.7zM36.5 193.9h.7v.2h-.7zM36.5 195h.7v.2h-.7zM36.5 196.1h.7v.2h-.7zM36.5 197.2h.7v.2h-.7zM36.5 198.3h.7v.1h-.7zM36.5 199.4h.7v.1h-.7zM224.5 187.7h.1l.1 .2v.4h-.2M224.6 183.4h.3v4.3h-.3zM224.8 183.4a5.1 5.1 0 0 1 4.3 4.3 4.9 4.9 0 0 1 4.2-4.3"/>
<path d="M233.3 183.4h.2v4.3h-.2zM233.7 187.7h-.2v.2v.4h.2M256.7 187.7h.2v.2v.4h-.2M261 183.4h.2v4.3h-.2zM261 183.4a4.8 4.8 0 0 0-4.1 4.3M261.4 187.7h-.2v.2v.4h.2M271.4 198.8h.2v.7h-.2M271.6 199.5a4.8 4.8 0 0 0 4.1 4.2M272.4 187.7h.2l.1 .2v.4h-.3M272.6 183.4h.3v4.3h-.3zM272.9 183.4a4.8 4.8 0 0 1 4.1 4.3M275.7 199.5h.3v4.2h-.3z"/>
<path d="M276.2 198.8h-.3l.1 .7h.2M277.2 187.7h-.2v.2v.4h.2M277.3 191v.3l.7-.1v-.2M277.3 195.8v-.3l.7 .1v.2M278 191.2h4.3v.3h-4.3zM279 187.3h18.9M279 187.9h.4v.4h-.4M282.3 191.5a4.8 4.8 0 0 1-4.3 4.1M288.5 187.9v.4M297.9 187.9h-.4v.4h.4M36.5 200.6v-.1h.7v.1M73 210.1h27.8"/>
<path d="M73 211.7h27.8M73 210.7h27.8M73.3 210.4h27.2M73.3 210.1v.6M100.5 210.1v.6M115.1 210.1h.3v.3h-.3M115.1 211.7h9.9M119.7 210.1h.7v.3h-.7zM120 210.1v.3M125 210.1h-.3v.3h.3M148.2 210.1h.3v.3h-.3M148.2 211.7h9.9"/>
<path d="M152.8 210.1h.7v.3h-.7zM153.2 210.1v.3M158.1 210.1h-.3v.3h.3M181.4 210.1h.3v.3h-.3M181.4 211.7h9.9M186 210.1h.7v.3h-.7zM186.3 210.1v.3M191.3 210.1h-.3v.3h.3M214.5 210.1h.6M214.5 211.7h.6M214.5 211.3h.3v.4M214.8 203.8h.3v6.3h-.3z"/>
<path d="M214.8 211.7h.3v6.3h-.3zM214.8 210.1v.3h-.3M215.1 203.8a6.8 6.8 0 0 1 6 6.3 6.8 6.8 0 0 1 6.1-6.3M215.1 218a6.8 6.8 0 0 0 6-6.3 6.8 6.8 0 0 0 6.1 6.3M227.2 203.8h.2v6.3h-.2zM227.2 211.7h.2v6.3h-.2zM227.4 210.1v.3h.4M227.4 210.1h.4M227.4 211.7h.4M227.8 211.3h-.4v.4M239.9 210.1h.3v.3h-.3M239.9 211.7h7.9"/>
<path d="M243.6 210.1h.5v.3h-.5zM243.9 210.1v.3M247.8 210.1h-.3v.3h.3M256.8 210.1h.3v.3h-.3M256.8 211.7h8M260.5 210.1h.5v.3h-.5zM260.8 210.1v.3M264.8 210.1h-.4v.3h.4M280 210.1h.3v.3h-.3M280 211.7h13.3M286.4 210.1h.5v.3h-.5zM286.6 210.1v.3"/>
<path d="M293.3 210.1h-.4v.3h.4"/>
</g>
<!-- layer: Aceras -->
<g fill="none" stroke="#bababa" stroke-width=".26">
<path d="M390.9 5.8l-11.3 41.4a23.5 23.5 0 0 1-13.5 14.2l-20.5 10.1a27.2 27.2 0 0 1-14.8 3.5l-30.6-1.8M391.5 5.8v.5M391.7 5.8l-11.5 41.7a24.1 24.1 0 0 1-13.8 14.5l-15 7.4a74 74 0 0 1-12 5.3l-2.4 .7a25.1 25.1 0 0 1-6.3 .2l-30.5-1.8M5.8 59.8l22.9 .1M5.8 59.1l22.9 .1M5.8 72.9h23.1M5.8 73.5h23.1M28.9 71.3v140.4h6.7M29.6 71.3v139.7h6M300.2 106.7h20.7a14 14 0 0 1 12.8 5.5 14.9 14.9 0 0 1 .8 12.9l-.5 1.3a110 110 0 0 0-7.3 23.9 216.1 216.1 0 0 1-20.4 54.1 127.6 127.6 0 0 1-58.8 52.4 94 94 0 0 1-31.7 8.7 168.4 168.4 0 0 1-38.6 1.1l-5.4-.9a546.4 546.4 0 0 0-40.7-8.2 55.2 55.2 0 0 1-16.9-5.7 13.1 13.1 0 0 1-5.3-8.9l-.7-4a37.2 37.2 0 0 1 .3-8.1l1.2-19.1M300.2 106l20.6 .1a14.7 14.7 0 0 1 13.4 5.8 15.6 15.6 0 0 1 .9 13.4l-.5 1.3a110.7 110.7 0 0 0-7.3 23.9 227.8 227.8 0 0 1-19.1 51.8 128.6 128.6 0 0 1-63 56.2 92.5 92.5 0 0 1-29.3 7.7 169.2 169.2 0 0 1-38.8 1l-2.7-.4a229 229 0 0 1-18.9-4.1l-10.9-2.1a201 201 0 0 1-19-3.7 38.5 38.5 0 0 1-12.8-5.4 16.5 16.5 0 0 1-4.8-9.8l-.4-2.7-.1-4.2 1.5-23.1M45.4 211.6l1.1 44.4h-1.3l-1.2-44.3"/>
<path d="M78.5 211.7v17.7M79.2 211.7v17.7a17.3 17.3 0 0 1-2.1 10.7 11.7 11.7 0 0 1-12.6 4.6 203.3 203.3 0 0 0-18.3-2.4M5.8 232l9.7 3a136.1 136.1 0 0 0 29.3 6.5M6 232.7l9.7 3a136 136 0 0 0 29.1 6.5M78.5 229.4a16.7 16.7 0 0 1-2 10.3 11.2 11.2 0 0 1-11.9 4.3 201.5 201.5 0 0 0-18.4-2.3"/>
</g>
<!-- layer: Sombreados -->
<g fill="none" stroke="#bababa" stroke-width=".26">
<path d="M292.3 151.7h4.7M224.5 187.3h9.2M224.5 188.3h9.2M256.7 187.3h4.7M256.7 188.3h4.7M271.4 198.8h4.8M271.4 199.8h4.8M272.4 187.3h4.8M272.4 188.3h4.8M277.3 191v4.8M278.3 191v4.8M214.5 210.1h13.3"/>
<path d="M214.5 211.7h13.3"/>
</g>
<!-- layer: Sanitarios  -->
<g fill="none" stroke="#808080" stroke-width=".26">
<path d="M267.8 208h2.8v.8h-2.8zM268.1 208l-.1-.9 .1-1.7a1.22 1.22 0 0 1 2.2 0l.1 1.7-.2 .9M268.5 205.4l.7-.3 .7 .3v1.8l-.3 .1-1.1-.1zM273.2 206.4a2.48 2.48 0 0 1 3 .2l.2 .7-.1 1.5h-3.3a3.5 3.5 0 0 1 .2-2.4zM273.5 206.4a2.44 2.44 0 0 1 2.5 .3l.1 1.3-2.8 .1-.2-.3 .1-.7z"/>
<circle cx="269.2" cy="208.4" r=".21"/>
<circle cx="269.2" cy="206.4" r=".33"/>
<circle cx="274.6" cy="208.4" r=".07"/>
<circle cx="274.6" cy="207.8" r=".12"/>
</g>
<!-- layer: Textos -->
<path d="M319.7 189.8h13.3v4.4h-13.3zM319.7 196.9h13.3v4.4h-13.3zM319.7 182.6h13.3v4.4h-13.3zM319.7 204.1h13.3v4.4h-13.3zM319.7 211.2h13.3v4.4h-13.3zM319.7 218.4h13.3v4.4h-13.3z" fill="none" stroke="#767676" stroke-width=".26"/>
<!-- layer: Sombreados -->
<g fill="none" stroke="#7f7fff" stroke-width=".26">
<path d="M319.9 204.1l-.2 .1M319.9 211.2l-.2 .2M321.1 204.1l-1.4 1.3M321.1 211.2l-1.4 1.4M322.2 204.1l-2.5 2.5M322.2 211.2l-2.5 2.5M323.4 204.1l-3.7 3.7M323.4 211.2l-3.7 3.7M324.6 204.1l-4.4 4.4M324.6 211.2l-4.4 4.4M325.8 204.1l-4.5 4.4M325.8 211.2l-4.5 4.4"/>
<path d="M326.9 204.1l-4.4 4.4M326.9 211.2l-4.4 4.4M328.1 204.1l-4.4 4.4M328.1 211.2l-4.4 4.4M329.3 204.1l-4.4 4.4M329.3 211.2l-4.4 4.4M330.4 204.1l-4.4 4.4M330.4 211.2l-4.4 4.4M331.6 204.1l-4.4 4.4M331.6 211.2l-4.4 4.4M332.8 204.1l-4.4 4.4M332.8 211.2l-4.4 4.4"/>
<path d="M333 205l-3.4 3.5M333 206.2l-2.3 2.3M333 207.3l-1.1 1.2M333 212.2l-3.4 3.4M333 213.3l-2.3 2.3M333 214.5l-1.1 1.1"/>
</g>
<g font-size="3.7" fill="#767676">
<text x="213.4" y="168.8">Oficinas 1</text>
<text x="213.9" y="172.5">23,33 m2</text>
<text x="245.7" y="168.8">Oficinas 2</text>
<text x="246.2" y="172.5">22,65 m2</text>
<text x="276.9" y="168.8">Oficinas 3</text>
<text x="277.4" y="172.5">22,07 m2</text>
<text x="335" y="187">RECIBIDOR DISTRIBUIDOR 31,71 m2</text>
<text x="215.1" y="195.2">Recibidor distribuidor</text>
<text x="335" y="194.2">OFICINAS 1 23,33 m2</text>
<text x="224.7" y="198.9">31,71 m2</text>
<text x="269.8" y="203.8">Aseo</text>
<text x="280.4" y="198.2">Oficinas 4</text>
<text x="281" y="201.9">9,89 m2</text>
<text x="335" y="201.3">OFICINAS 2 22,65 m2</text>
<text x="267.9" y="207.4">2,34 m2</text>
<text x="335" y="208.5">OFICINAS 3 22,07 m2</text>
<text x="335" y="215.6">OFICINAS 4 9,89 m2</text>
<text x="335" y="222.8">ASEO 2,34 m2</text>
</g>
<text font-size="3.6" x="313.6" y="246.1">NAVE INDUSTRIAL</text>
<g font-size="3.3">
<text x="350.6" y="245.9">CALLE LA GRANJA, 43, ALCOBENDAS</text>
<text x="321.6" y="262.5">SUPERFICIES</text>
</g>
<g font-size="2.6">
<text x="313.3" y="255.3">INVERSORA DE ARRIENDOS INMOBILIARIOS S.L.</text>
<text x="388.7" y="255.3">MARZO 2026</text>
<text x="323.3" y="269.7">ENTREPLANTA</text>
<text x="328.7" y="274.7">1 / 150</text>
<text x="396.5" y="272">S - 02</text>
</g>
<g font-size="1.8">
<text x="313.4" y="240">OBJETO:</text>
<text x="349.1" y="240.1">UBICACIÓN:</text>
<text x="313.3" y="252.2">PROPIEDAD:</text>
<text x="380.9" y="252.2">FECHA:</text>
<text x="313.4" y="259.7">PLANO:</text>
<text x="313.9" y="267.2">NIVEL:</text>
<text x="360.1" y="267.2">REDACTADO POR:</text>
<text x="390.3" y="267">CÓDIGO:</text>
<text x="313.4" y="273.3">ESCALA:</text>
<text x="313.3" y="279.5">ESCALA GRÁFICA:</text>
</g>
<g font-size=".9">
<text x="331.3" y="283.6">0</text>
<text x="333.8" y="283.6">1</text>
<text x="336.3" y="283.6">2</text>
<text x="338.7" y="283.6">3</text>
<text x="341.2" y="283.6">4</text>
<text x="343.7" y="283.6">5</text>
<text x="356" y="283.6">10</text>
<text x="368.4" y="283.6">15</text>
<text x="380.8" y="283.6">20</text>
</g>
</svg>
